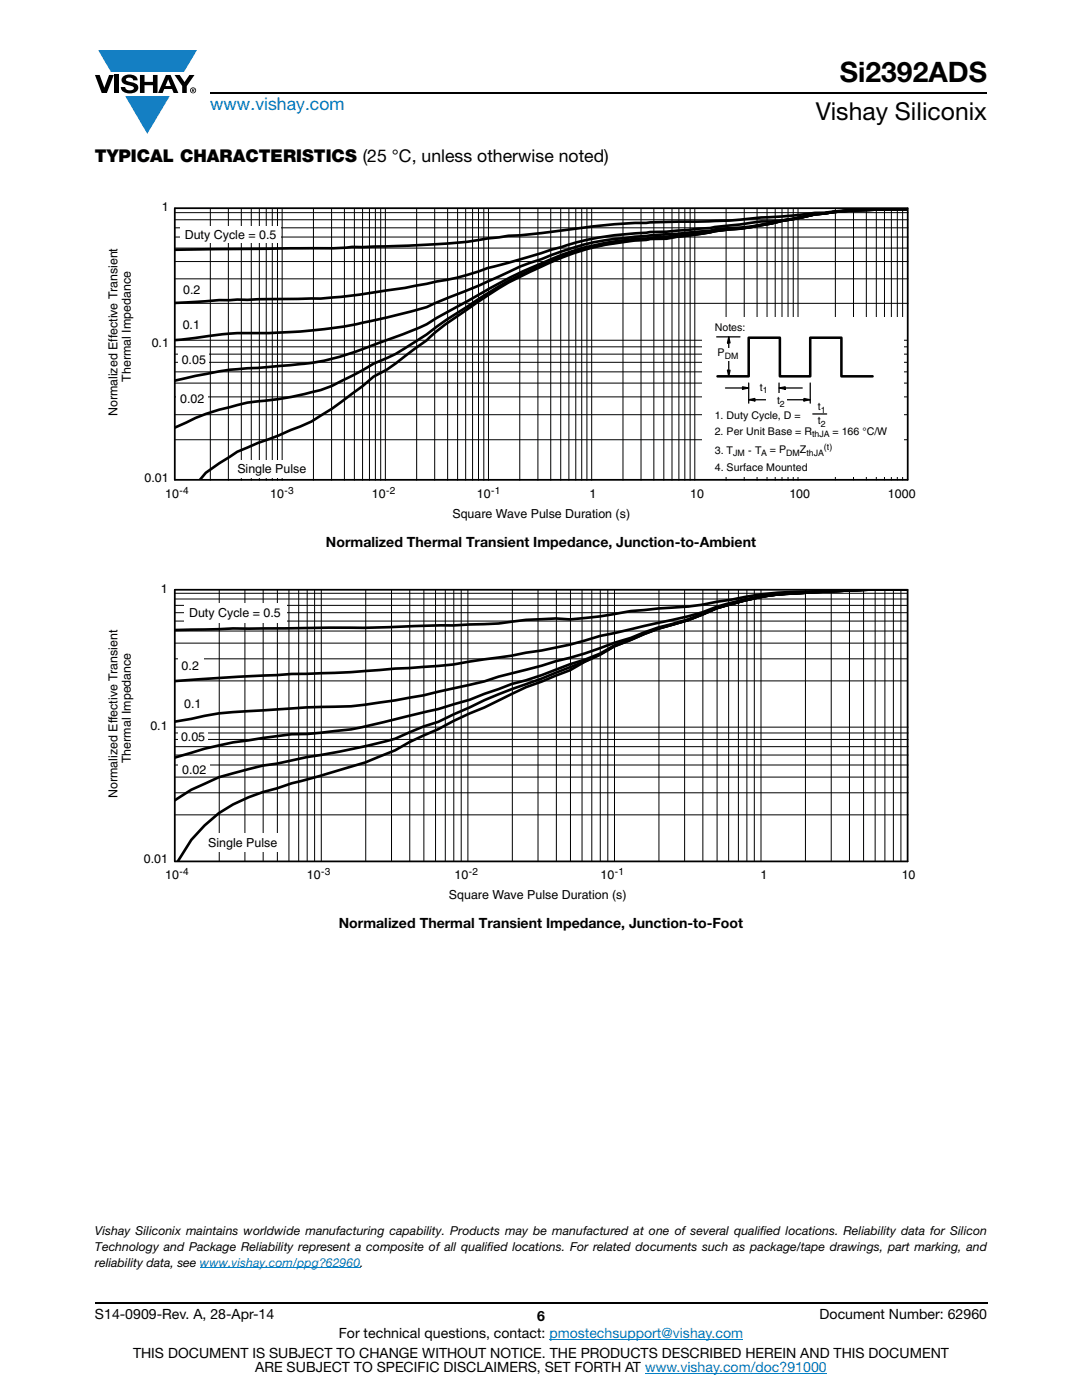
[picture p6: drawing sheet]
<svg xmlns="http://www.w3.org/2000/svg" width="216mm" height="279mm" viewBox="0 0 216 279" stroke-linecap="round" stroke-linejoin="round" font-family="sans-serif">
<g fill="#147fc3">
<path d="M19.6 10h19.7l-2.6 4.3h-1.1h-13.5z"/>
<path d="M25 19.2h8.9l-4.5 7.5z"/>
</g>
<g fill="#000">
<path d="M18.9 15h1l.9 2.5 1-2.5h.9l-1.4 3.6h-1zM22.9 15h.9v3.6h-.9zM24.6 15.3a2.1 2.1 0 0 1 2.8 .3l.1 .4h-.9a.79 .79 0 0 0-.7-.5 .79 .79 0 0 0-.8 .4l.3 .3 1 .2a1.08 1.08 0 0 1 1.2 1 1.08 1.08 0 0 1-1.1 1.2 1.73 1.73 0 0 1-2.4-1.2h.9a.96 .96 0 0 0 .8 .6 .96 .96 0 0 0 .9-.4 1.31 1.31 0 0 0-1.2-.6 1.03 1.03 0 0 1-1.1-.6 1.03 1.03 0 0 1 .2-1.1zM27.9 15h.9v1.3h1.7v-1.3h.9v3.6h-.9v-1.6h-1.7v1.6h-.9zM34.8 15h1.1l.9 1.4 1-1.4h1l-1.5 2.2v1.4h-.9v-1.4z"/>
<path d="M33.6 15.9l.5 1.3h-1.1zM33.1 15l-1.6 3.6h1l.3-.8h1.5l.3 .8h1l-1.6-3.6z"/>
<path d="M38.4 17.8h.2v.2h-.2zM38.3 17.7v.7h.1v-.3l.4 .3-.2-.3 .2-.2-.1-.2z"/>
<path d="M38.1 18a.46 .46 0 0 1 .9 0 .46 .46 0 0 1-.9 0zM37.9 18a.6 .6 0 0 0 1.2 0 .6 .6 0 0 0-1.2 0z"/>
</g>
<path d="M42 18.6h155M18.9 260h178.1" fill="none" stroke="#000" stroke-width=".36"/>
<path d="M39.9 253h32M109.6 267.3h38.7M128.7 274h36.3" fill="none" stroke="#007ec4" stroke-width=".2"/>
<path d="M21.3 40.1h161.4v63.7h-161.4z" fill="#fff"/>
<path d="M181.1 41.7a172.5 172.5 0 0 0-21.7 1.2l-6.5 .5a180.2 180.2 0 0 1-19.9 .9 144.1 144.1 0 0 0-14.7 .9l-10.3 1.3-4.2 .5-2.4 .1a168.2 168.2 0 0 1-24.2 2.1l-6.9 .1-4.1 .3-31.4 .3M181.1 41.7l-7 .1a76.6 76.6 0 0 0-15.9 1.9l-4.3 .5h-2l-10.2 1.3-8.7 .7a79.8 79.8 0 0 0-18.5 2.3l-11.3 3.5-5.9 1.5a46.2 46.2 0 0 1-10.2 2.7 200.2 200.2 0 0 1-23.1 3.4h-4a360.3 360.3 0 0 0-25.2 .9M181.1 41.7l-5.7 .1a76.7 76.7 0 0 0-17.2 1.9l-4.3 .8a44.3 44.3 0 0 1-8.3 1l-3 .3-.9 .3-6.6 .6a108.4 108.4 0 0 0-18.7 2.2l-4.3 1.3-4.1 1.5a42.1 42.1 0 0 0-8.4 3.5l-4.5 2-6.7 2.6a40.9 40.9 0 0 1-10.2 3.3 100.9 100.9 0 0 1-24.6 3.4l-7.8 .1-11 1.3M181.1 41.7l-5.7 .1a74.1 74.1 0 0 0-17.2 1.9l-10.6 1.9-2 .1-6.8 1-9.1 .7-.7 .2a56.9 56.9 0 0 0-23.2 5.9l-5.7 2.8-13 7.2a36.5 36.5 0 0 1-8.3 3.8l-3.2 1.2a54 54 0 0 1-19.9 4.5l-4.2 .4a71.7 71.7 0 0 0-16.7 2.6M181.1 41.7l-5.7 .1a74.1 74.1 0 0 0-17.2 1.9l-4.3 .9a84.4 84.4 0 0 1-11.3 1.5l-5.2 .9-8.4 .8a52.6 52.6 0 0 0-22.2 5.7 73.1 73.1 0 0 0-13.5 7.7 66.1 66.1 0 0 0-8.2 5.5 68.9 68.9 0 0 1-7.9 4.8l-2.7 1.1-2.1 1.3-4.1 2.1a22 22 0 0 1-7.2 2.6 72.4 72.4 0 0 1-11.7 1.7l-2.1 .5a44 44 0 0 0-10.2 3.5l-2.3 1.1M181.1 41.7l-5.7 .1a73.9 73.9 0 0 0-17.2 1.9l-4.3 .9a58.5 58.5 0 0 1-8.3 1.2l-12.6 1.8a63.8 63.8 0 0 0-18.8 3 101 101 0 0 0-14.6 6.9l-6.1 4a55.4 55.4 0 0 0-8.4 6.4l-2.2 1.6a41.8 41.8 0 0 1-8.4 5.7l-2.1 1.8-2.1 1.6a61.7 61.7 0 0 1-8.2 5.5l-6.4 2.8-4.2 1.5-4.2 1.8-6.2 4.2-1.2 1.4" fill="none" stroke="#000" stroke-width=".53"/>
<g fill="none" stroke="#000" stroke-width=".2">
<path d="M35 45.5h146.2M35 43.9h146.2M35 47.3h146.2M35 55.6h146.2M35 52.2h146.2M35 49.5h146.2M35 42.4h146.2M42 41.7v54.1M45.6 41.7v54.1M48.2 41.7v54.1M50.1 41.7v54.1M51.7 41.7v54.1"/>
<path d="M53.1 41.7v54.1M54.3 41.7v54.1M55.4 41.7v54.1M56.3 41.7v54.1M62.5 41.7v54.1M66.2 41.7v54.1M68.7 41.7v54.1M70.7 41.7v54.1M72.3 41.7v54.1M73.7 41.7v54.1M74.9 41.7v54.1M76 41.7v54.1"/>
<path d="M76.9 41.7v54.1M83.1 41.7v54.1M86.7 41.7v54.1M89.3 41.7v54.1M91.3 41.7v54.1M92.9 41.7v54.1M94.3 41.7v54.1M95.5 41.7v54.1M96.5 41.7v54.1M97.5 41.7v54.1M103.7 41.7v54.1M107.3 41.7v54.1"/>
<path d="M109.9 41.7v54.1M111.9 41.7v54.1M113.5 41.7v54.1M114.9 41.7v54.1M116.1 41.7v54.1M117.1 41.7v54.1M118.1 41.7v54.1M124.3 41.7v54.1M127.9 41.7v54.1M130.5 41.7v54.1M132.5 41.7v54.1M134.1 41.7v54.1"/>
<path d="M135.5 41.7v54.1M136.6 41.7v54.1M137.7 41.7v54.1M138.6 41.7v54.1M144.9 41.7v54.1M148.5 41.7v54.1M151.1 41.7v54.1M153.1 41.7v54.1M154.7 41.7v54.1M156 41.7v54.1M157.2 41.7v54.1M158.3 41.7v54.1"/>
<path d="M159.2 41.7v54.1M166.7 41.6v54.2M170.3 41.6v54.2M172.9 41.6v54.2M174.9 41.6v54.2M176.5 41.6v54.2M177.9 41.6v54.2M179 41.6v54.2M180.1 41.6v54.2M35 60.5h146.2M35 67.9h146M35 79.2h146"/>
<path d="M35 76.5h146M35 74.2h146M35 72.3h146M35 70.7h146M35 69.2h146M35 87.8h146M35 82.8h146"/>
</g>
<path d="M140.2 63.4h40.1v31.8h-40.1z" fill="#fff"/>
<path d="M143 67.2h4.7M144.8 77.4h3.7M148.2 77.2l1.2 .2-1.2 .3zM149.4 76.4v4.1M149.4 79.8l1.2-.3v.5zM150.3 79.8h3.7M155.4 76.4v2M155.4 77.4l1.3-.2v.5zM156.3 77.4h3.8M157 79.8h3.8M160.4 79.5l1.3 .3-1.3 .2zM161.7 76.4v4.1" fill="none" stroke="#000" stroke-width=".25"/>
<path d="M148.2 77.2l1.2 .2-1.2 .3zM155.4 77.4l1.3-.2v.5zM149.4 79.8l1.2-.3v.5zM160.4 79.5l1.3 .3-1.3 .2z" fill="#000"/>
<g fill="#fff">
<path d="M149.9 75.8h4.1v2.5h-4.1z"/>
<path d="M152.9 78.4h4.1v2.6h-4.1z"/>
</g>
<path d="M145.2 73.9h.5l-.3 1.2zM145.4 67.2l.3 1.2h-.5z" fill="#000"/>
<path d="M145.2 73.9h.5l-.3 1.2zM145.4 67.2l.3 1.2h-.5zM145.4 68.1v6.2" fill="none" stroke="#000" stroke-width=".25"/>
<path d="M142 69.4h6.5v2.6h-6.5z" fill="#fff"/>
<path d="M143.2 75.1h6.2v-7.7h6.2v7.7h6.1v-7.7h6.2v7.7h6.2" fill="none" stroke="#000" stroke-width=".51"/>
<path d="M162.2 82.6h2.8" fill="none" stroke="#000" stroke-width=".25"/>
<g fill="#fff">
<path d="M36 45.1h20v3.3h-20z"/>
<path d="M46.7 91.8h15.3v3.5h-15.3z"/>
<path d="M35.3 77.8h6.2v3.3h-6.2z"/>
<path d="M35.5 70.2h6.2v3h-6.2z"/>
</g>
<path d="M34.9 41.6v54.2M34.9 41.6h146.2M181.1 41.6v54.2M34.9 95.8h146.2" fill="none" stroke="#000" stroke-width=".35"/>
<path d="M21.3 116.3h161.4v63.7h-161.4z" fill="#fff"/>
<path d="M176.5 117.6l-13.1 .4a75.5 75.5 0 0 0-17.5 1.7l-2.9 .4a58.3 58.3 0 0 1-11.6 1.3l-5.5 .5a85.6 85.6 0 0 1-12.2 1.7l-2.8-.2a67.2 67.2 0 0 0-11.4 1l-9 .4h-2.9a476 476 0 0 1-27 .5l-14.1 .1-11.7 .3M179.6 117.6h1.4M181 117.6a308.1 308.1 0 0 0-28.3 1.3 55.5 55.5 0 0 0-12.5 3.3l-2.9 .8-17.6 3.9a76.3 76.3 0 0 1-14.7 3.4l-2.9 .5-8.4 1.2a95.3 95.3 0 0 1-14.9 1.4l-8.8 .7a665 665 0 0 0-35.2 1.8M181 117.6a313.9 313.9 0 0 0-27.1 1.2 81.1 81.1 0 0 0-10.9 2.5 55 55 0 0 1-11.6 3.9l-5.5 2.1-3.3 1a71.6 71.6 0 0 1-11.7 3.7l-2.8 .9-8.6 2.1a101.3 101.3 0 0 1-12.1 3l-2.9 .8-5.7 1a80.8 80.8 0 0 1-14.7 1.3l-11.7 .7a69.8 69.8 0 0 0-14.2 1.7l-3.4 .5M181 117.6a280.3 280.3 0 0 0-28.3 1.4 63.5 63.5 0 0 0-15.4 4.7 55 55 0 0 0-11.4 3.9l-3.3 1.2-2.9 1.7-3 1.2-3 .9-5.6 2.1-3.1 1.1-2.9 .7a127.2 127.2 0 0 1-20 6.2l-4 1a74.6 74.6 0 0 1-19.9 2.8l-8.6 1.3a77.5 77.5 0 0 0-14.8 3.4M181 117.6a281.1 281.1 0 0 0-28.3 1.4 63.5 63.5 0 0 0-15.4 4.7l-5.9 1.8-8.8 3.5a62.1 62.1 0 0 1-11.7 5.2l-5.9 2.3a81.6 81.6 0 0 0-11.3 4.7l-6.3 2.9-2.9 .9-2.8 1.2a31.1 31.1 0 0 1-7.7 2.5l-6.2 1.3-6.6 1.1-5.9 1.3-2.9 .4-8.8 2.3-5.4 2.5-3.4 2.1M181 117.6a281.1 281.1 0 0 0-28.3 1.4 63.5 63.5 0 0 0-15.4 4.7l-5.9 1.8-8.8 3.5-2.9 1.7-3 1.4-3 1.7-8.7 3.3-8.4 4.1-2.9 1.2-3.2 1.5-3.1 1.6-5.7 2.6-2.9 1.6-5.9 2.5-9.8 2.9-4.9 1.2-2.9 1a28.3 28.3 0 0 0-19.8 14.5" fill="none" stroke="#000" stroke-width=".53"/>
<g fill="none" stroke="#000" stroke-width=".2">
<path d="M34.8 119.5h146.2M34.8 118.4h146.2M43.7 117.7v54.2M48.9 117.7v54.2M52.5 117.7v54.2M55.3 117.7v54.2M57.7 117.7v54.2M59.6 117.7v54.2M61.3 117.7v54.2M62.8 117.7v54.2M64.1 117.7v54.2M73 117.7v54.2"/>
<path d="M78.1 117.7v54.2M81.8 117.7v54.2M84.6 117.7v54.2M86.9 117.7v54.2M88.9 117.7v54.2M90.5 117.7v54.2M92 117.7v54.2M93.4 117.7v54.2M102.2 117.7v54.2M107.4 117.7v54.2M111 117.7v54.2M113.8 117.7v54.2"/>
<path d="M116.1 117.7v54.2M118.1 117.7v54.2M119.8 117.7v54.2M121.3 117.7v54.2M122.6 117.7v54.2M131.5 117.7v54.2M136.6 117.7v54.2M140.2 117.7v54.2M143.1 117.7v54.2M145.4 117.7v54.2M147.3 117.7v54.2M149 117.7v54.2"/>
<path d="M150.5 117.7v54.2M151.8 117.7v54.2M160.7 117.7v54.2M165.9 117.7v54.2M169.5 117.7v54.2M172.3 117.7v54.2M174.6 117.7v54.2M176.6 117.7v54.2M178.3 117.7v54.2M179.8 117.7v54.2M34.8 122.3h146.2M34.8 120.8h146.2"/>
<path d="M34.8 123.9h146.2M34.8 135.9h146.2M34.8 131.5h146.2M34.8 128.4h146.2M34.8 125.9h146.2M35 145.1h146.2M35 158.2h146.2M35 155.1h146.2M35 152.7h146.2M35 150.7h146.2M35 149h146.2M35 147.6h146.2"/>
<path d="M35 146.3h146.2M35 162.6h146.2"/>
</g>
<g fill="#fff">
<path d="M35.5 130.9h5.1v3.3h-5.1z"/>
<path d="M36.7 120.4h20.4v3.8h-20.4z"/>
<path d="M35.6 145.3h5.9v3.3h-5.9z"/>
<path d="M41 166.4h15.3v3.6h-15.3z"/>
<path d="M35.6 151.9h6.3v3h-6.3z"/>
</g>
<path d="M34.9 117.7v54.2M34.9 117.7h146.2M181.1 117.7v54.2h-146.2" fill="none" stroke="#000" stroke-width=".35"/>
<text font-size="5.6" x="167.6" y="16.4">Si2392ADS</text>
<text font-size="4.9" x="162.8" y="24">Vishay Siliconix</text>
<text font-size="3.5" fill="#007ec4" x="42" y="21.9">www.vishay.com</text>
<text font-size="3.5" x="18.9" y="32.3">TYPICAL CHARACTERISTICS (25 °C, unless otherwise noted)</text>
<g font-size="2.8">
<text x="65" y="109.1">Normalized Thermal Transient Impedance, Junction-to-Ambient</text>
<text x="67.6" y="185.3">Normalized Thermal Transient Impedance, Junction-to-Foot</text>
<text x="18.9" y="263.3">S14-0909-Rev. A, 28-Apr-14</text>
<text x="107.2" y="263.6">6</text>
<text x="163.6" y="263.3">Document Number: 62960</text>
<text x="67.6" y="267.1">For technical questions, contact: pmostechsupport@vishay.com</text>
<text x="26.5" y="271">THIS DOCUMENT IS SUBJECT TO CHANGE WITHOUT NOTICE. THE PRODUCTS DESCRIBED HEREIN AND THIS DOCUMENT</text>
<text x="50.9" y="273.8">ARE SUBJECT TO SPECIFIC DISCLAIMERS, SET FORTH AT www.vishay.com/doc?91000</text>
</g>
<g font-size="2.5">
<text x="32.3" y="42.2">1</text>
<text x="36.9" y="47.6">Duty Cycle = 0.5</text>
<text x="36.5" y="58.8">0.2</text>
<text x="36.5" y="65.7">0.1</text>
<text x="30.3" y="69.2">0.1</text>
<text x="26.1" y="76.1" transform="rotate(-90 26.1 76.1)">Thermal Impedance</text>
<text x="36.3" y="72.7">0.05</text>
<text x="23.4" y="83.1" transform="rotate(-90 23.4 83.1)">Normalized Effective Transient</text>
<text x="36" y="80.3">0.02</text>
<text x="47.4" y="94.3">Single Pulse</text>
<text x="28.8" y="96.1">0.01</text>
<text x="33" y="99.3">10</text>
<text x="53.9" y="99.3">10</text>
<text x="74.2" y="99.3">10</text>
<text x="95.2" y="99.3">10</text>
<text x="117.6" y="99.3">1</text>
<text x="137.7" y="99.5">10</text>
<text x="157.5" y="99.3">100</text>
<text x="177.2" y="99.3">1000</text>
<text x="90.3" y="103.3">Square Wave Pulse Duration (s)</text>
<text x="32.1" y="118.4">1</text>
<text x="37.7" y="123.2">Duty Cycle = 0.5</text>
<text x="36.2" y="133.8">0.2</text>
<text x="36.8" y="141.4">0.1</text>
<text x="30" y="145.7">0.1</text>
<text x="36.1" y="147.8">0.05</text>
<text x="26.1" y="152.3" transform="rotate(-90 26.1 152.3)">Thermal Impedance</text>
<text x="36.4" y="154.4">0.02</text>
<text x="23.4" y="159.2" transform="rotate(-90 23.4 159.2)">Normalized Effective Transient</text>
<text x="28.7" y="172.2">0.01</text>
<text x="41.5" y="169.1">Single Pulse</text>
<text x="33" y="175.4">10</text>
<text x="61.2" y="175.4">10</text>
<text x="89.6" y="179.5">Square Wave Pulse Duration (s)</text>
<text x="90.7" y="175.4">10</text>
<text x="119.8" y="175.4">10</text>
<text x="151.7" y="175.4">1</text>
<text x="179.9" y="175.4">10</text>
<text x="18.9" y="246.4">Vishay Siliconix maintains worldwide manufacturing capability. Products may be manufactured at one of several qualified locations. Reliability data for Silicon</text>
<text x="18.9" y="249.6">Technology and Package Reliability represent a composite of all qualified locations. For related documents such as package/tape drawings, part marking, and</text>
<text x="18.9" y="252.8">reliability data, see www.vishay.com/ppg?62960.</text>
</g>
<g font-size="2.1">
<text x="142.6" y="66">Notes:</text>
<text x="143.2" y="71.1">P</text>
<text x="142.6" y="83.5">1. Duty Cycle, D =</text>
<text x="151.6" y="78">t</text>
<text x="155" y="80.7">t</text>
<text x="163.2" y="81.9">t</text>
<text x="142.6" y="86.8">2. Per Unit Base = R</text>
<text x="163.2" y="84.7">t</text>
<text x="166.1" y="86.8">= 166 °C/W</text>
<text x="142.6" y="90.6">3. T</text>
<text x="142.6" y="93.9">4. Surface Mounted</text>
<text x="149.3" y="90.6">- T</text>
<text x="153.6" y="90.5">= P</text>
<text x="159.6" y="90.5">Z</text>
</g>
<g font-size="2">
<text x="35.8" y="98.5">-4</text>
<text x="56.8" y="98.5">-3</text>
<text x="77" y="98.5">-2</text>
<text x="98" y="98.5">-1</text>
<text x="35.8" y="174.7">-4</text>
<text x="64.1" y="174.7">-3</text>
<text x="93.5" y="174.7">-2</text>
<text x="122.7" y="174.7">-1</text>
</g>
<g font-size="1.8">
<text x="144.6" y="71.6">DM</text>
<text x="152.2" y="78.5">1</text>
<text x="155.6" y="81.2">2</text>
<text x="163.8" y="82.3">1</text>
<text x="162" y="87.3">thJA</text>
<text x="163.8" y="85.2">2</text>
<text x="164.4" y="89.9">(t)</text>
<text x="146.3" y="91">JM</text>
<text x="151.9" y="90.9">A</text>
<text x="156.9" y="90.9">DM</text>
<text x="160.9" y="90.9">thJA</text>
</g>
</svg>
